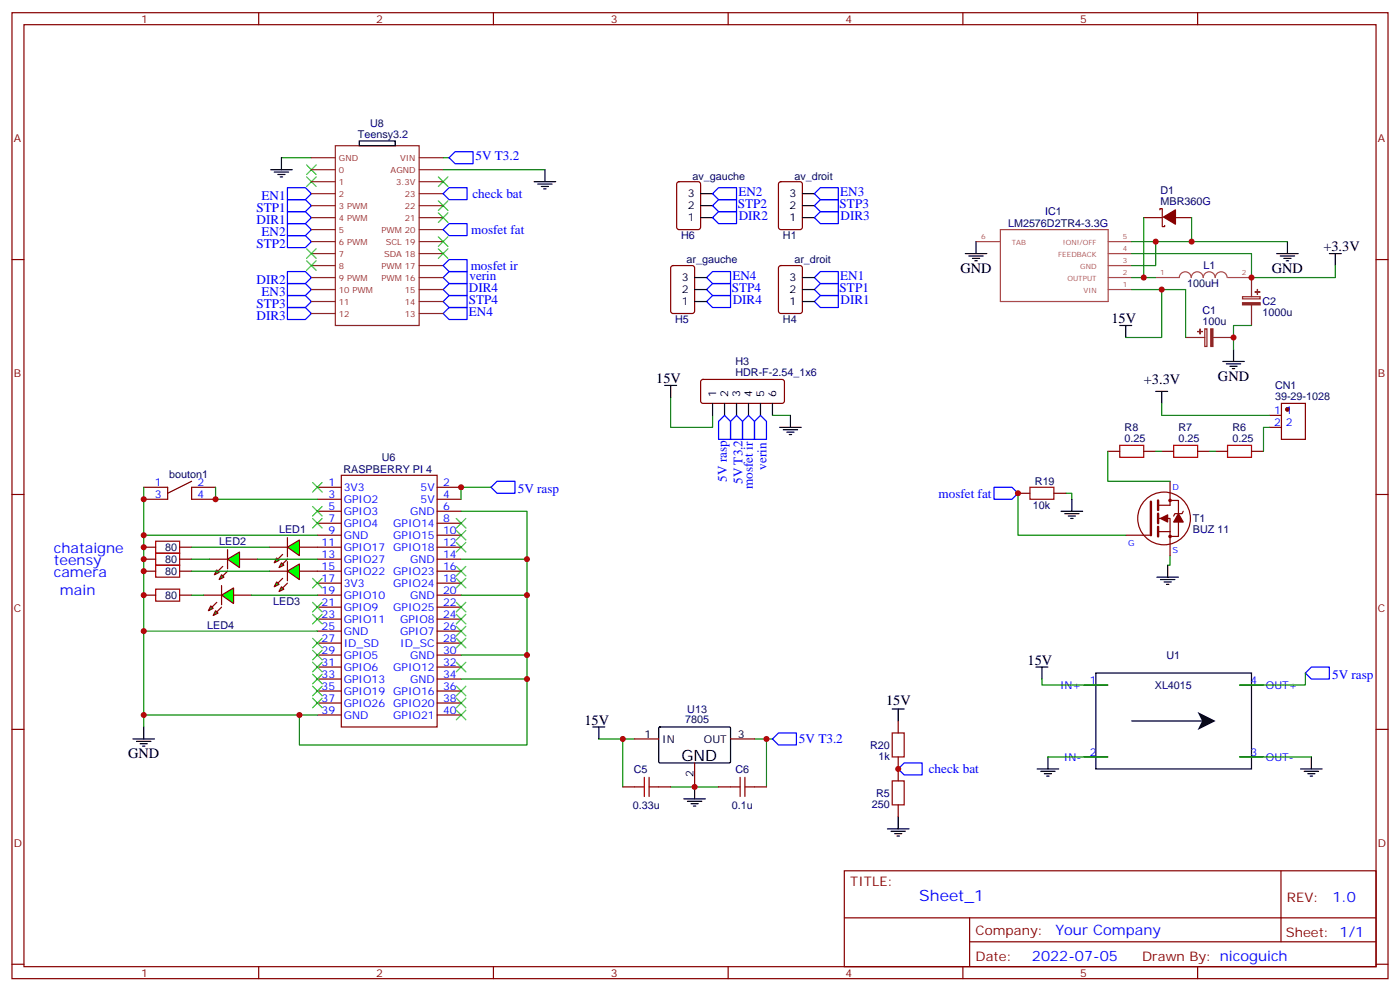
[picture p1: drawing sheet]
<svg xmlns="http://www.w3.org/2000/svg" width="412mm" height="292mm" viewBox="0 0 412 292" stroke-linecap="round" stroke-linejoin="round" font-family="sans-serif">
<g fill="none" stroke="#870000" stroke-width=".35">
<path d="M3.5 3.7h405.4v284.4h-405.4zM7.1 7.3h398.2v277.3h-398.2zM76.2 3.7v3.6M145.3 3.7v3.6M214.5 3.7v3.6M283.6 3.7v3.6M352.8 3.7v3.6M199.6 53.7l.4-.2h5.7l.6 .4 .1 13-.5 .6-5.9 .1-.6-.5-.1-12.9zM229.5 53.7l.5-.2h5.7l.6 .4 .1 13-.5 .6-5.9 .1-.6-.5-.1-12.9zM3.5 76.4h3.6M197.8 78.4l.5-.2h5.6l.7 .4v13l-.5 .6-5.8 .1-.7-.5v-12.9zM229.5 78.4l.5-.2h5.7l.6 .4 .1 13-.5 .6-5.9 .1-.6-.5-.1-12.9z"/>
<path d="M405.3 76.4h3.6M100.5 139.9h28.3v74.1h-28.3zM3.5 145.6h3.6M93.5 143.4h7M93.5 147h7M93.5 150.5h7M93.5 154h7M93.5 157.6h7M128.8 143.4h7M128.8 147h7M128.8 150.5h7M128.8 154h7"/>
<path d="M128.8 157.6h7M405.3 145.6h3.6M79.4 161.1h5.3M88.2 161.1h12.3M93.5 164.6h7M93.5 168.1h7M93.5 171.7h7M93.5 175.2h7M93.5 178.7h7M128.8 161.1h7M128.8 164.6h7M128.8 168.1h7"/>
<path d="M128.8 171.7h7M128.8 175.2h7M128.8 178.7h7M93.5 182.2h7M93.5 185.8h7M93.5 189.3h7M93.5 192.8h7M93.5 196.4h7M93.5 199.9h7M128.8 182.2h7M128.8 185.8h7M128.8 189.3h7"/>
<path d="M128.8 192.8h7M128.8 196.4h7M128.8 199.9h7M3.5 214.7h3.6M93.5 203.4h7M93.5 206.9h7M93.5 210.5h7M128.8 203.4h7M128.8 206.9h7M128.8 210.5h7M405.3 214.7h3.6M248.7 256.3h156.6v28.3h-156.6z"/>
<path d="M377.3 256.4v20.8M248.7 270.2h156.5M285.6 277.2h119.6M285.6 270.2v14.1M3.5 283.8h3.6M76.2 284.6v3.5M145.3 284.6v3.5M214.5 284.6v3.5M283.6 284.6v3.5M352.8 284.6v3.5M405.3 283.8h3.6"/>
</g>
<g fill="none" stroke="#00f" stroke-width=".35">
<path d="M84.7 58.8h5.3l1.7 1.7-1.7 1.8h-5.3zM84.7 55.2h5.3l1.7 1.8-1.7 1.8h-5.3zM130.5 57l1.8-1.8h5.3v3.6h-5.3zM132.3 46.4l1.8-1.7h5.2v3.5h-5.2zM209.9 57l1.8-1.8h5.3v3.6h-5.3zM239.9 57l1.8-1.8h5.2v3.6h-5.2zM84.7 79.9h5.3l1.7 1.8-1.7 1.8h-5.3zM84.7 69.4h5.3l1.7 1.7-1.7 1.8h-5.3zM84.7 65.8h5.3l1.7 1.8-1.7 1.8h-5.3zM84.7 62.3h5.3l1.7 1.8-1.7 1.7h-5.3zM130.5 78.2l1.8-1.8h5.3v3.5h-5.3zM130.5 67.6l1.8-1.8h5.3v3.6h-5.3z"/>
<path d="M209.9 60.5l1.8-1.7h5.3v3.5h-5.3zM209.9 64.1l1.8-1.8h5.3v3.5h-5.3zM239.9 60.5l1.8-1.7h5.2v3.5h-5.2zM239.9 64.1l1.8-1.8h5.2v3.5h-5.2zM84.7 83.5h5.3l1.7 1.7-1.7 1.8h-5.3zM84.7 90.5h5.3l1.7 1.8-1.7 1.8h-5.3zM84.7 87h5.3l1.7 1.8-1.7 1.7h-5.3zM130.5 81.7l1.8-1.8h5.3v3.6h-5.3zM130.5 85.2l1.8-1.7h5.3v3.5h-5.3zM130.5 88.8l1.8-1.8h5.3v3.5h-5.3zM132.3 90.5h5.3v3.6h-5.3l-1.8-1.8zM208.1 88.8l1.8-1.8h5.3v3.5h-5.3z"/>
<path d="M208.1 85.2l1.8-1.7h5.3v3.5h-5.3zM208.1 81.7l1.8-1.8h5.3v3.6h-5.3zM239.9 81.7l1.8-1.8h5.2v3.6h-5.2zM239.9 85.2l1.8-1.7h5.2v3.5h-5.2zM239.9 88.8l1.8-1.8h5.2v3.5h-5.2zM146.4 141.7h5.3v3.5h-5.3l-1.8-1.8z"/>
</g>
<path d="M90.3 52.1l2.8 2.8M90.3 48.5l2.8 2.9M93.1 52.1l-2.8 2.8M93.1 48.5l-2.8 2.9" fill="none" stroke="#3c3" stroke-width=".35"/>
<path d="M82.9 46.4h8.8M130.5 46.4h1.8M130.5 50h30M144.6 143.4h-8.8v3.6" fill="none" stroke="#008700" stroke-width=".35"/>
<g fill="none" stroke="#000" stroke-width=".35">
<path d="M79.7 50h6.4M80.8 50.7h4.2M81.8 51.4h2.2M82.5 52.1h.8M82.9 46.4v3.6M105.8 41.5h10.6v1.4h-10.6zM157.3 53.5h6.4M158.4 54.2h4.2M159.5 54.9h2.1M160.2 55.6h.7M160.5 50v3.5M206.4 57h3.5"/>
<path d="M236.4 57h3.5M206.4 64.1h3.5M206.4 60.5h3.5M236.4 64.1h3.5M236.4 60.5h3.5M204.6 81.7h3.5M204.6 88.8h3.5M204.6 85.2h3.5M236.4 81.7h3.5M236.4 88.8h3.5M236.4 85.2h3.5"/>
</g>
<g fill="none" stroke="#8c2424" stroke-width=".35">
<path d="M91.7 57h7.1M91.7 53.5h7.1M91.7 50h7.1M91.7 46.4h7.1M98.8 42.9h24.7v52.9h-24.7zM123.5 57h7M123.5 53.5h7M123.5 50h7M123.5 46.4h7M91.7 78.2h7.1M91.7 74.6h7.1M91.7 71.1h7.1"/>
<path d="M91.7 67.6h7.1M91.7 64.1h7.1M91.7 60.5h7.1M123.5 78.2h7M123.5 74.6h7M123.5 71.1h7M123.5 67.6h7M123.5 64.1h7M123.5 60.5h7M91.7 92.3h7.1M91.7 88.8h7.1M91.7 85.2h7.1"/>
<path d="M91.7 81.7h7.1M123.5 92.3h7M123.5 88.8h7M123.5 85.2h7M123.5 81.7h7"/>
</g>
<g fill="#0f0" stroke="#870000" stroke-width=".35">
<path d="M81.5 164.3l.7 .7-1.4 .7z"/>
<path d="M82.9 165.7l.7 .7-1.4 .7z"/>
</g>
<g fill="#870000" stroke="#870000" stroke-width=".35">
<path d="M83.3 163.2l-1.5 1.4z"/>
<path d="M84.7 164.6l-1.4 1.4z"/>
</g>
<path d="M84.7 158.3v5.6z" fill="#f00" stroke="#870000" stroke-width=".35"/>
<path d="M84.7 161.1l3.5-2.1v4.5z" fill="#0f0" stroke="#870000" stroke-width=".35"/>
<path d="M61.7 164.6h5.3M70.6 164.6h5.2" fill="none" stroke="#870000" stroke-width=".35"/>
<g fill="#0f0" stroke="#870000" stroke-width=".35">
<path d="M63.9 167.8l.7 .7-1.5 .7z"/>
<path d="M65.3 169.2l.7 .7-1.4 .7z"/>
</g>
<g fill="#870000" stroke="#870000" stroke-width=".35">
<path d="M65.6 166.7l-1.4 1.4z"/>
<path d="M67 168.1l-1.4 1.4z"/>
</g>
<path d="M67 161.8v5.6z" fill="#f00" stroke="#870000" stroke-width=".35"/>
<path d="M67 164.6l3.6-2.1v4.6z" fill="#0f0" stroke="#870000" stroke-width=".35"/>
<path d="M79.4 168.1h5.3M88.2 168.1h5.3" fill="none" stroke="#870000" stroke-width=".35"/>
<g fill="#0f0" stroke="#870000" stroke-width=".35">
<path d="M81.5 171.3l.7 .7-1.4 .7z"/>
<path d="M82.9 172.7l.7 .7-1.4 .7z"/>
</g>
<g fill="#870000" stroke="#870000" stroke-width=".35">
<path d="M83.3 170.3l-1.5 1.4z"/>
<path d="M83.3 173.1l1.4-1.4z"/>
</g>
<path d="M84.7 165.3v5.7z" fill="#f00" stroke="#870000" stroke-width=".35"/>
<path d="M84.7 168.1l3.5-2.1v4.6z" fill="#0f0" stroke="#870000" stroke-width=".35"/>
<path d="M60 175.2h5.3M68.8 175.2h5.3" fill="none" stroke="#870000" stroke-width=".35"/>
<g fill="#0f0" stroke="#870000" stroke-width=".35">
<path d="M62.1 178.4l.7 .7-1.4 .7z"/>
<path d="M63.5 179.8l.7 .7-1.4 .7z"/>
</g>
<g fill="#870000" stroke="#870000" stroke-width=".35">
<path d="M63.9 177.3l-1.5 1.4z"/>
<path d="M63.9 180.1l1.4-1.4z"/>
</g>
<path d="M65.3 172.4v5.6z" fill="#f00" stroke="#870000" stroke-width=".35"/>
<path d="M65.3 175.2l3.5-2.1v4.6z" fill="#0f0" stroke="#870000" stroke-width=".35"/>
<g fill="none" stroke="#008700" stroke-width=".35">
<path d="M333.4 74.6h35.3v7.1h24.6v-3.5M333.4 71.1h7v7.1h-7M336.9 64.1v17.6M340.4 71.1h38.8M351 64.1v7M333.4 85.2h8.8v14.1h-10.6M333.4 81.7h7M342.2 85.2h7v14.1M368.7 95.8h-5.3v7.1M197.6 117v8.8h12.3v-3.5M342.2 118.7v3.6h31.7M227.5 122.3h5.3"/>
<path d="M326.3 132.9v8.8h18.4M340.4 132.9h1.8M356.3 132.9h1.8M373.9 125.8h-1.7v7.1M42.3 143.4v70.6M42.3 157.6h51.2M63.5 143.4v3.6h30M135.8 150.5h19.4v14.1h-19.4M299.9 145.2v12.4h31.7M314 145.2h1.7v1.8M56.4 164.6h5.3M56.4 175.2h3.6"/>
<path d="M56.4 161.1h23M56.4 168.1h23M74.1 175.2h19.4M75.8 164.6h17.7M155.2 164.6v10.6h-19.4M155.2 175.2v17.6h-19.4M344.7 163.5v2.9h-.7M42.3 185.8h51.2M155.2 192.8v7.1h-19.4M155.2 199.9v19.4h-67v-8.8M306.9 199.9v1.7h19.4M384.5 198.1v3.5h-19.4"/>
<path d="M42.3 210.5h51.2M176.4 217.5h10.6M183.4 217.5v14.1M222.2 217.5h5.3M225.8 217.5v14.1M197.6 231.6h14.1M308.7 222.8h17.6M365.1 222.8h21.2"/>
</g>
<g fill="none" stroke="#870000" stroke-width=".35">
<path d="M336.9 64.1h5.3M341.7 61.8v-.4h.7v5.3h.7v-.3M345.7 64.1h5.3M206.6 111.9l.5-.2h23.5l.5 .7-.1 5.9-.6 .4h-23.6l-.4-.7v-5.6zM377.5 118.7h7v10.6h-7zM326.3 132.9h3.5M336.9 132.9h3.5M342.2 132.9h3.5M352.8 132.9h3.5M358.1 132.9h3.5M368.7 132.9h3.5M373.9 122.3h3.6"/>
<path d="M373.9 125.8h3.6M42.3 143.4h7.1M42.3 147h7.1M56.4 143.4h7.1M56.4 147h7.1M299.9 145.2h3.5M310.4 145.2h3.6M331.6 157.6h7.1M341.1 152.6h3.6v3.9M341.1 156.5h3.6M344.7 147.3h2.4v3.9M344.7 141.7v7h-3.6"/>
<path d="M344.7 156.5v7M347.1 153.7v4.2h-2.4M348.5 150.5l-.3 .7h-2.1l-.4 .7M42.3 161.1h3.6M42.3 164.6h3.6M42.3 168.1h3.6M42.3 175.2h3.6M52.9 161.1h3.5M52.9 164.6h3.5M52.9 168.1h3.5M52.9 175.2h3.5M187 217.5h7"/>
<path d="M215.2 217.5h7M264.6 212.2v3.6M319.3 201.6h7M365.1 201.6h7.1M183.4 231.6h3.6M194 231.6h3.6M204.6 224.6v7M211.7 231.6h3.5M222.2 231.6h3.6M264.6 222.8v7.1M264.6 236.9v3.6M319.3 222.8h7"/>
<path d="M365.1 222.8h7.1"/>
<circle cx="342.9" cy="152.6" r="7.8"/>
</g>
<path d="M49.4 143.4v3.6M56.4 141.7l-7 3.5M56.4 143.4v3.6" fill="none" stroke="#600" stroke-width=".35"/>
<g fill="none" stroke="#000" stroke-width=".35">
<path d="M284.3 74.6h6.4M285.4 75.4h4.2M286.5 76.1h2.1M287.2 76.8h.7M287.5 71.1v3.5M376.1 74.6h6.3M377.1 75.4h4.3M378.2 76.1h2.1M378.9 76.8h.7M379.2 71.1v3.5M391.6 74.6h3.5M393.3 74.6v3.6"/>
<path d="M329.8 95.8h3.6M331.6 95.8v3.5M195.8 113.5h3.5M197.6 113.5v3.5M209.9 118.7v3.6M213.4 118.7v3.6M217 118.7v3.6M220.5 118.7v3.6M224 118.7v3.6M227.5 118.7v3.6M340.4 115.2h3.6M342.2 115.2v3.5"/>
<path d="M360.2 106.4h6.3M361.2 107.1h4.3M362.3 107.8h2.1M363 108.5h.7M363.4 102.9v3.5M229.7 125.8h6.3M230.7 126.5h4.2M231.8 127.2h2.1M232.5 127.9h.7M232.8 122.3v3.5M312.6 150.5h6.3M313.6 151.2h4.3"/>
<path d="M314.7 151.9h2.1M315.4 152.6h.7M315.7 147v3.5M340.8 169.9h6.3M341.8 170.6h4.3M342.9 171.3h2.1M343.6 172h.7M344 166.4v3.5M305.2 196.4h3.5M306.9 196.4v3.5M322.8 198.1h45.9v28.2h-45.9zM39.2 217.5h6.3"/>
<path d="M40.2 218.2h4.2M41.3 218.9h2.1M42 219.6h.7M42.3 214v3.5M174.6 214h3.6M176.4 214v3.5M194.1 214.2l.3-.2h20.6l.2 .3-.1 10.1-.3 .2-20.6-.1-.2-.3zM262.8 208.7h3.5M264.6 208.7v3.5M333.4 212.2h21.1M201.4 235.2h6.4M202.5 235.9h4.2"/>
<path d="M203.6 236.6h2.1M204.3 237.3h.7M204.6 231.6v3.6M305.5 226.3h6.4M306.6 227h4.2M307.6 227.8h2.1M308.3 228.5h.7M308.7 222.8v3.5M383.1 226.3h6.4M384.2 227h4.2M385.2 227.8h2.1M385.9 228.5h.7"/>
<path d="M386.3 222.8v3.5M261.4 244h6.4M262.5 244.7h4.2M263.5 245.4h2.1M264.2 246.1h.7M264.6 240.5v3.5"/>
</g>
<g fill="none" stroke="#a10000" stroke-width=".35">
<path d="M329.8 131.1h7.1v3.5h-7.1zM345.7 131.1h7.1v3.5h-7.1zM361.6 131.1h7.1v3.5h-7.1zM45.9 159.3h7v3.5h-7zM303.4 143.4h7v3.6h-7zM45.9 162.8h7v3.6h-7zM45.9 166.4h7v3.5h-7zM45.9 173.4h7v3.6h-7zM262.8 215.8h3.5v7h-3.5zM187 231.6h2.8M189.8 228.8v5.7M191.2 231.6h2.8"/>
<path d="M191.2 228.8v5.7M215.2 231.6h2.8M218 228.8v5.7M219.4 231.6h2.8M219.4 228.8v5.7M262.8 229.9h3.5v7h-3.5z"/>
</g>
<g fill="none" stroke="#3c3" stroke-width=".35">
<path d="M129.1 59.1l2.8 2.8M129.1 52.1l2.8 2.8M131.9 59.1l-2.8 2.8M131.9 52.1l-2.8 2.8M90.3 73.2l2.8 2.9M90.3 76.8l2.8 2.8M93.1 73.2l-2.8 2.9M93.1 76.8l-2.8 2.8M129.1 73.2l2.8 2.9M129.1 69.7l2.8 2.8M129.1 62.7l2.8 2.8M131.9 73.2l-2.8 2.9"/>
<path d="M131.9 69.7l-2.8 2.8M131.9 62.7l-2.8 2.8M92.1 152.6l2.8 2.8M92.1 142l2.8 2.9M92.1 149.1l2.8 2.8M94.9 152.6l-2.8 2.8M94.9 142l-2.8 2.9M94.9 149.1l-2.8 2.8M134.4 159.7l2.8 2.8M134.4 156.1l2.8 2.9M134.4 152.6l2.8 2.8M137.2 152.6l-2.8 2.8"/>
<path d="M137.2 156.1l-2.8 2.9M137.2 159.7l-2.8 2.8M92.1 170.3l2.8 2.8M92.1 177.3l2.8 2.8M94.9 170.3l-2.8 2.8M94.9 177.3l-2.8 2.8M134.4 177.3l2.8 2.8M134.4 170.3l2.8 2.8M134.4 166.7l2.8 2.8M137.2 177.3l-2.8 2.8M137.2 170.3l-2.8 2.8M137.2 166.7l-2.8 2.8"/>
<path d="M92.1 180.8l2.8 2.9M92.1 187.9l2.8 2.8M92.1 191.4l2.8 2.8M92.1 194.9l2.8 2.9M92.1 198.5l2.8 2.8M94.9 180.8l-2.8 2.9M94.9 187.9l-2.8 2.8M94.9 191.4l-2.8 2.8M94.9 194.9l-2.8 2.9M94.9 198.5l-2.8 2.8M134.4 194.9l2.8 2.9M134.4 187.9l2.8 2.8"/>
<path d="M134.4 184.4l2.8 2.8M134.4 180.8l2.8 2.9M137.2 194.9l-2.8 2.9M137.2 187.9l-2.8 2.8M137.2 184.4l-2.8 2.8M137.2 180.8l-2.8 2.9M92.1 202l2.8 2.8M92.1 205.5l2.8 2.9M94.9 202l-2.8 2.8M94.9 205.5l-2.8 2.9M134.4 209.1l2.8 2.8M134.4 205.5l2.8 2.9"/>
<path d="M134.4 202l2.8 2.8M137.2 209.1l-2.8 2.8M137.2 205.5l-2.8 2.9M137.2 202l-2.8 2.8"/>
</g>
<path d="M211.7 124l1.7-1.7 1.8 1.7v5.3h-3.5zM217 122.3l1.7 1.7v5.3h-3.5v-5.3zM220.5 122.3l1.7 1.7v5.3h-3.5v-5.3zM224 122.3l1.8 1.7v5.3h-3.6v-5.3zM292.8 143.4h5.3l1.8 1.8-1.8 1.8h-5.3zM386.3 196.4h5.3v3.5h-5.3l-1.8-1.8zM227.5 217.5l1.8-1.7h5.3v3.5h-5.3zM264.6 226.3l1.7-1.7h5.3v3.5h-5.3z" fill="none" stroke="#00f" stroke-width=".35"/>
<path d="M287.5 71.1h7M294.7 67.6h31.7v21.2h-31.7zM326.4 78.2h7M326.4 74.6h7M326.4 71.1h7M326.4 85.2h7M326.4 81.7h7M340.4 81.7h7a1.76 1.76 0 0 1 1.7-1.7 1.76 1.76 0 0 1 1.8 1.7 1.77 1.77 0 0 1 1.8-1.7 1.77 1.77 0 0 1 1.7 1.7 1.77 1.77 0 0 1 1.8-1.7 1.77 1.77 0 0 1 1.8 1.7 1.77 1.77 0 0 1 1.7-1.7 1.77 1.77 0 0 1 1.8 1.7M361.7 81.7h7" fill="none" stroke="#a64a4a" stroke-width=".35"/>
<path d="M339 147.7v9.9M341.1 147.3v2.8M341.1 151.2v2.8M341.1 155.1v2.8" fill="none" stroke="#870000" stroke-width=".71"/>
<g fill="#870000" stroke="#870000" stroke-width=".35">
<path d="M341.8 152.6l2.2-1v2.1z"/>
<path d="M347.1 151.2l1.4 2.5h-2.8z"/>
<path d="M342.7 63.9l3.6-2.1v4.2z"/>
<circle cx="344.7" cy="147.3" r=".35"/>
<circle cx="344.7" cy="157.9" r=".35"/>
<circle cx="379.2" cy="120.5" r=".53"/>
</g>
<path d="M349.2 99.3h5.7M354.9 96.8h.6v5.2h-.6zM357.4 99.3h6M366 87.3h5.2v.7h-5.2zM368.7 81.7v5.6M368.7 89.8v6" fill="none" stroke="#8c2424" stroke-width=".35"/>
<g fill="#8c2424" stroke="#8c2424" stroke-width=".35">
<path d="M356.7 96.8h.6v5.2h-.6z"/>
<path d="M353.5 96.9v1.4z"/>
<path d="M352.8 97.6h1.4z"/>
<path d="M366 89.1h5.2v.6h-5.2z"/>
<path d="M369.7 85.9l1.4 .1z"/>
<path d="M370.4 85.2v1.4z"/>
</g>
<path d="M352.8 209.6l5.3 2.6-5.3 2.7 1.3-2.7z" fill="#000"/>
<g fill="#c00">
<circle cx="135.8" cy="143.4" r=".88"/>
<circle cx="42.3" cy="161.1" r=".88"/>
<circle cx="42.3" cy="164.6" r=".88"/>
<circle cx="42.3" cy="168.1" r=".88"/>
<circle cx="42.3" cy="175.2" r=".88"/>
<circle cx="42.3" cy="210.5" r=".88"/>
<circle cx="42.3" cy="185.8" r=".88"/>
<circle cx="42.3" cy="157.6" r=".88"/>
<circle cx="155.2" cy="164.6" r=".88"/>
<circle cx="155.2" cy="175.2" r=".88"/>
<circle cx="155.2" cy="192.8" r=".88"/>
<circle cx="88.2" cy="210.5" r=".88"/>
<circle cx="155.2" cy="199.9" r=".88"/>
<circle cx="225.8" cy="217.5" r=".88"/>
<circle cx="204.6" cy="231.6" r=".88"/>
<circle cx="183.4" cy="217.5" r=".88"/>
<circle cx="264.6" cy="226.3" r=".88"/>
<circle cx="342.2" cy="85.2" r=".88"/>
<circle cx="363.4" cy="99.3" r=".88"/>
<circle cx="368.7" cy="81.7" r=".88"/>
<circle cx="340.4" cy="71.1" r=".88"/>
<circle cx="336.9" cy="81.7" r=".88"/>
<circle cx="351" cy="71.1" r=".88"/>
<circle cx="299.9" cy="145.2" r=".88"/>
<circle cx="42.3" cy="147" r=".88"/>
<circle cx="63.5" cy="147" r=".88"/>
</g>
<text font-size="4.6" x="200.7" y="223.9">GND</text>
<text font-size="4.6" fill="#00f" x="270.8" y="265.4">Sheet_1</text>
<g font-size="4.2">
<text x="389.8" y="73.9">+3.3V</text>
<text x="282.9" y="80.3">GND</text>
<text x="374.6" y="80.3">GND</text>
<text x="327.4" y="95.1">15V</text>
<text x="193.3" y="112.7">15V</text>
<text x="336.9" y="113.1">+3.3V</text>
<text x="358.8" y="112">GND</text>
<text x="302.7" y="195.7">15V</text>
<text x="261" y="207.6">15V</text>
<text x="172.2" y="213.3">15V</text>
<text x="37.7" y="223.2">GND</text>
</g>
<g font-size="4.2" fill="#00f">
<text x="15.9" y="162.8">chataigne</text>
<text x="15.9" y="166.4">teensy</text>
<text x="15.9" y="169.9">camera</text>
<text x="17.6" y="175.2">main</text>
<text x="392.5" y="265.6">1.0</text>
<text x="310.9" y="275.2">Your Company</text>
<text x="304" y="283">2022-07-05</text>
</g>
<g font-size="3.9" fill="#00f">
<text x="140.1" y="47.1">5V T3.2</text>
<text x="77" y="58.8">EN1</text>
<text x="139.2" y="58.3">check bat</text>
<text x="217.5" y="57.8">EN2</text>
<text x="247.5" y="57.8">EN3</text>
<text x="75.6" y="62.3">STP1</text>
<text x="75.6" y="65.8">DIR1</text>
<text x="217.4" y="61.3">STP2</text>
<text x="217.6" y="64.8">DIR2</text>
<text x="247.3" y="61.3">STP3</text>
<text x="247.6" y="64.8">DIR3</text>
<text x="77" y="69.4">EN2</text>
<text x="138.8" y="68.8">mosfet fat</text>
<text x="75.6" y="72.9">STP2</text>
<text x="75.6" y="83.5">DIR2</text>
<text x="138.3" y="82.4">verin</text>
<text x="138.7" y="79.4">mosfet ir</text>
<text x="215.7" y="82.5">EN4</text>
<text x="247.5" y="82.5">EN1</text>
<text x="77" y="87">EN3</text>
<text x="138.1" y="86.1">DIR4</text>
<text x="138.1" y="89.6">STP4</text>
<text x="215.6" y="86">STP4</text>
<text x="215.8" y="89.5">DIR4</text>
<text x="247.3" y="86">STP1</text>
<text x="247.6" y="89.5">DIR1</text>
<text x="75.6" y="94.1">DIR3</text>
<text x="75.6" y="90.5">STP3</text>
<text x="138.1" y="93.1">EN4</text>
<text x="214.1" y="141.8" transform="rotate(-90 214.1 141.8)">5V rasp</text>
<text x="218.7" y="142.4" transform="rotate(-90 218.7 142.4)">5V T3.2</text>
<text x="225.8" y="138.2" transform="rotate(-90 225.8 138.2)">verin</text>
<text x="152.5" y="145.2">5V rasp</text>
<text x="221.7" y="144" transform="rotate(-90 221.7 144)">mosfet ir</text>
<text x="276.5" y="146.5">mosfet fat</text>
<text x="392.4" y="199.9">5V rasp</text>
<text x="235.4" y="218.8">5V T3.2</text>
<text x="273.6" y="227.6">check bat</text>
</g>
<g font-size="3.9" fill="#800">
<text x="250.5" y="260.9">TITLE:</text>
<text x="379.1" y="265.6">REV:</text>
<text x="287.4" y="275.1">Company:</text>
<text x="378.7" y="275.7">Sheet: 1/1</text>
<text x="287.4" y="282.8">Date:</text>
<text x="336.4" y="282.9">Drawn By: nicoguich</text>
</g>
<g font-size="3.2" fill="#800">
<text x="41.6" y="6.7">1</text>
<text x="110.8" y="6.7">2</text>
<text x="179.9" y="6.7">3</text>
<text x="249.1" y="6.7">4</text>
<text x="318.2" y="6.7">5</text>
<text x="4.1" y="41.8">A</text>
<text x="405.9" y="41.8">A</text>
<text x="4.1" y="111">B</text>
<text x="405.9" y="111">B</text>
<text x="4.1" y="180.1">C</text>
<text x="405.9" y="180.1">C</text>
<text x="4.1" y="249.3">D</text>
<text x="405.9" y="249.3">D</text>
<text x="41.6" y="287.5">1</text>
<text x="110.8" y="287.5">2</text>
<text x="179.9" y="287.5">3</text>
<text x="249.1" y="287.5">4</text>
<text x="318.2" y="287.5">5</text>
</g>
<g font-size="3.2" fill="#000080">
<text x="105.4" y="40.5">Teensy3.2</text>
<text x="109.1" y="37.3">U8</text>
<text x="204" y="52.9">av_gauche</text>
<text x="234" y="52.9">av_droit</text>
<text x="341.9" y="57.1">D1</text>
<text x="307.9" y="63.4">IC1</text>
<text x="341.9" y="60.4">MBR360G</text>
<text x="200.7" y="70.5">H6</text>
<text x="230.6" y="70.5">H1</text>
<text x="296.9" y="67">LM2576D2TR4-3.3G</text>
<text x="202.2" y="77.5">ar_gauche</text>
<text x="234" y="77.5">ar_droit</text>
<text x="354.5" y="79.3">L1</text>
<text x="349.7" y="84.6">100uH</text>
<text x="371.9" y="89.9">C2</text>
<text x="198.9" y="95.2">H5</text>
<text x="230.6" y="95.2">H4</text>
<text x="354.2" y="95.7">100u</text>
<text x="354.2" y="92.5">C1</text>
<text x="371.9" y="93.1">1000u</text>
<text x="216.6" y="107.5">H3</text>
<text x="216.6" y="110.6">HDR-F-2.54_1x6</text>
<text x="375.6" y="117.7">39-29-1028</text>
<text x="375.6" y="114.5">CN1</text>
<text x="331.3" y="130">0.25</text>
<text x="331.3" y="126.8">R8</text>
<text x="347.1" y="130">0.25</text>
<text x="347.1" y="126.8">R7</text>
<text x="363" y="130">0.25</text>
<text x="363" y="126.8">R6</text>
<text x="112.5" y="135.7">U6</text>
<text x="49.8" y="140.6">bouton1</text>
<text x="101.2" y="139.2">RASPBERRY PI 4</text>
<text x="304.8" y="142.7">R19</text>
<text x="304.3" y="149.9">10k</text>
<text x="351.4" y="153.7">T1</text>
<text x="64.6" y="160.5">LED2</text>
<text x="82.2" y="156.9">LED1</text>
<text x="351.4" y="157">BUZ 11</text>
<text x="48.6" y="162.2">80</text>
<text x="48.6" y="165.8">80</text>
<text x="48.6" y="169.3">80</text>
<text x="48.6" y="176.3">80</text>
<text x="80.5" y="178.1">LED3</text>
<text x="61.1" y="185.1">LED4</text>
<text x="343.6" y="193.9">U1</text>
<text x="340.2" y="202.8">XL4015</text>
<text x="202.5" y="209.8">U13</text>
<text x="201.8" y="212.9">7805</text>
<text x="256.3" y="220.4">R20</text>
<text x="186.7" y="227.5">C5</text>
<text x="216.7" y="227.5">C6</text>
<text x="258.8" y="223.6">1k</text>
<text x="186.4" y="238.1">0.33u</text>
<text x="215.6" y="238.1">0.1u</text>
<text x="256.8" y="237.7">250</text>
<text x="258.1" y="234.5">R5</text>
</g>
<g font-size="3.2">
<text x="202.6" y="58.1">3</text>
<text x="232.6" y="58.1">3</text>
<text x="202.6" y="65.1">1</text>
<text x="202.6" y="61.6">2</text>
<text x="232.6" y="65.1">1</text>
<text x="232.6" y="61.6">2</text>
<text x="200.8" y="82.8">3</text>
<text x="232.6" y="82.8">3</text>
<text x="200.8" y="89.8">1</text>
<text x="200.8" y="86.3">2</text>
<text x="232.6" y="89.8">1</text>
<text x="232.6" y="86.3">2</text>
<text x="211" y="117" transform="rotate(-90 211 117)">1</text>
<text x="214.5" y="117" transform="rotate(-90 214.5 117)">2</text>
<text x="218" y="117" transform="rotate(-90 218 117)">3</text>
<text x="221.5" y="117" transform="rotate(-90 221.5 117)">4</text>
<text x="225.1" y="117" transform="rotate(-90 225.1 117)">5</text>
<text x="228.6" y="117" transform="rotate(-90 228.6 117)">6</text>
<text x="189.9" y="217.2">1</text>
<text x="195.1" y="218.6">IN</text>
<text x="207.4" y="218.6">OUT</text>
<text x="217.3" y="217.2">3</text>
<text x="204.3" y="228.7" transform="rotate(-90 204.3 228.7)">2</text>
</g>
<g font-size="3.2" fill="#00f">
<text x="375.3" y="121.9">1</text>
<text x="375.3" y="125.4">2</text>
<text x="378.8" y="121.9">1</text>
<text x="378.8" y="125.4">2</text>
<text x="45.6" y="143.1">1</text>
<text x="58.2" y="143.1">2</text>
<text x="96.8" y="143.1">1</text>
<text x="130.5" y="143.1">2</text>
<text x="45.6" y="146.6">3</text>
<text x="58.2" y="146.6">4</text>
<text x="96.8" y="146.6">3</text>
<text x="101.2" y="144.5">3V3</text>
<text x="101.2" y="148">GPIO2</text>
<text x="123.9" y="144.5">5V</text>
<text x="123.9" y="148">5V</text>
<text x="130.5" y="146.6">4</text>
<text x="96.8" y="150.1">5</text>
<text x="96.8" y="153.7">7</text>
<text x="101.2" y="151.6">GPIO3</text>
<text x="101.2" y="155.1">GPIO4</text>
<text x="115.8" y="155.1">GPIO14</text>
<text x="120.8" y="151.6">GND</text>
<text x="130.5" y="150.1">6</text>
<text x="130.5" y="153.7">8</text>
<text x="94.7" y="160.7">11</text>
<text x="96.8" y="157.2">9</text>
<text x="101.2" y="158.6">GND</text>
<text x="115.8" y="158.6">GPIO15</text>
<text x="130.5" y="157.2">10</text>
<text x="130.5" y="160.7">12</text>
<text x="94.7" y="164.3">13</text>
<text x="94.7" y="167.8">15</text>
<text x="101.2" y="162.1">GPIO17</text>
<text x="101.2" y="165.7">GPIO27</text>
<text x="115.8" y="162.1">GPIO18</text>
<text x="120.8" y="165.7">GND</text>
<text x="130.5" y="164.3">14</text>
<text x="130.5" y="167.8">16</text>
<text x="94.7" y="171.3">17</text>
<text x="101.2" y="169.2">GPIO22</text>
<text x="101.2" y="172.7">3V3</text>
<text x="115.8" y="169.2">GPIO23</text>
<text x="115.8" y="172.7">GPIO24</text>
<text x="130.5" y="171.3">18</text>
<text x="94.7" y="174.8">19</text>
<text x="94.7" y="178.4">21</text>
<text x="101.2" y="176.2">GPIO10</text>
<text x="101.2" y="179.8">GPIO9</text>
<text x="115.8" y="179.8">GPIO25</text>
<text x="120.8" y="176.2">GND</text>
<text x="130.5" y="174.8">20</text>
<text x="130.5" y="178.4">22</text>
<text x="94.7" y="181.9">23</text>
<text x="94.7" y="185.4">25</text>
<text x="101.2" y="183.3">GPIO11</text>
<text x="117.8" y="183.3">GPIO8</text>
<text x="130.5" y="181.9">24</text>
<text x="130.5" y="185.4">26</text>
<text x="94.7" y="188.9">27</text>
<text x="101.2" y="186.8">GND</text>
<text x="101.2" y="190.4">ID_SD</text>
<text x="117.8" y="186.8">GPIO7</text>
<text x="117.9" y="190.4">ID_SC</text>
<text x="130.5" y="188.9">28</text>
<text x="94.7" y="192.5">29</text>
<text x="94.7" y="196">31</text>
<text x="101.2" y="193.9">GPIO5</text>
<text x="101.2" y="197.4">GPIO6</text>
<text x="115.8" y="197.4">GPIO12</text>
<text x="120.8" y="193.9">GND</text>
<text x="130.5" y="192.5">30</text>
<text x="130.5" y="196">32</text>
<text x="94.7" y="199.5">33</text>
<text x="94.7" y="203.1">35</text>
<text x="101.2" y="200.9">GPIO13</text>
<text x="120.8" y="200.9">GND</text>
<text x="130.5" y="199.5">34</text>
<text x="130.5" y="203.1">36</text>
<text x="312.3" y="202.7">IN+</text>
<text x="321" y="201.3">1</text>
<text x="368.4" y="201.3">4</text>
<text x="372.9" y="202.7">OUT+</text>
<text x="94.7" y="206.6">37</text>
<text x="101.2" y="204.5">GPIO19</text>
<text x="101.2" y="208">GPIO26</text>
<text x="115.8" y="204.5">GPIO16</text>
<text x="115.8" y="208">GPIO20</text>
<text x="130.5" y="206.6">38</text>
<text x="94.7" y="210.1">39</text>
<text x="101.2" y="211.5">GND</text>
<text x="115.8" y="211.5">GPIO21</text>
<text x="130.5" y="210.1">40</text>
<text x="313.4" y="223.9">IN-</text>
<text x="321" y="222.5">2</text>
<text x="368.4" y="222.5">3</text>
<text x="372.9" y="223.9">OUT-</text>
</g>
<g font-size="2.5" fill="#8d2323">
<text x="99.8" y="47.5">GND</text>
<text x="117.8" y="47.5">VIN</text>
<text x="99.8" y="51">0</text>
<text x="115.1" y="51">AGND</text>
<text x="99.8" y="58.1">2</text>
<text x="99.8" y="54.5">1</text>
<text x="116.7" y="54.5">3.3V</text>
<text x="119.3" y="58.1">23</text>
<text x="99.8" y="65.1">4 PWM</text>
<text x="99.8" y="61.6">3 PWM</text>
<text x="119.3" y="61.6">22</text>
<text x="119.3" y="65.1">21</text>
<text x="99.8" y="68.7">5</text>
<text x="112.4" y="68.7">PWM 20</text>
<text x="99.8" y="75.7">7</text>
<text x="99.8" y="72.2">6 PWM</text>
<text x="113.1" y="75.7">SDA 18</text>
<text x="113.6" y="72.2">SCL 19</text>
<text x="99.8" y="82.8">9 PWM</text>
<text x="99.8" y="79.2">8</text>
<text x="112.4" y="79.2">PWM 17</text>
<text x="112.4" y="82.8">PWM 16</text>
<text x="99.8" y="89.8">11</text>
<text x="99.8" y="86.3">10 PWM</text>
<text x="119.3" y="86.3">15</text>
<text x="119.3" y="89.8">14</text>
<text x="99.8" y="93.3">12</text>
<text x="119.3" y="93.3">13</text>
</g>
<g font-size="2.5" fill="#00f">
<text x="345.4" y="144.1">D</text>
<text x="332.3" y="160.7">G</text>
<text x="345.4" y="162.8">S</text>
</g>
<g font-size="2.1" fill="#a54b4b">
<text x="289.1" y="70.4">6</text>
<text x="330.7" y="70.4">5</text>
<text x="298" y="72.2">TAB</text>
<text x="311.7" y="75.7">FEEDBACK</text>
<text x="313.1" y="72.2">!ON!/OFF</text>
<text x="330.7" y="77.5">3</text>
<text x="330.7" y="74">4</text>
<text x="314.4" y="82.7">OUTPUT</text>
<text x="318.2" y="79.2">GND</text>
<text x="330.7" y="81">2</text>
<text x="341.8" y="81">1</text>
<text x="365.8" y="81">2</text>
<text x="319.2" y="86.3">VIN</text>
<text x="330.7" y="84.5">1</text>
</g>
</svg>
